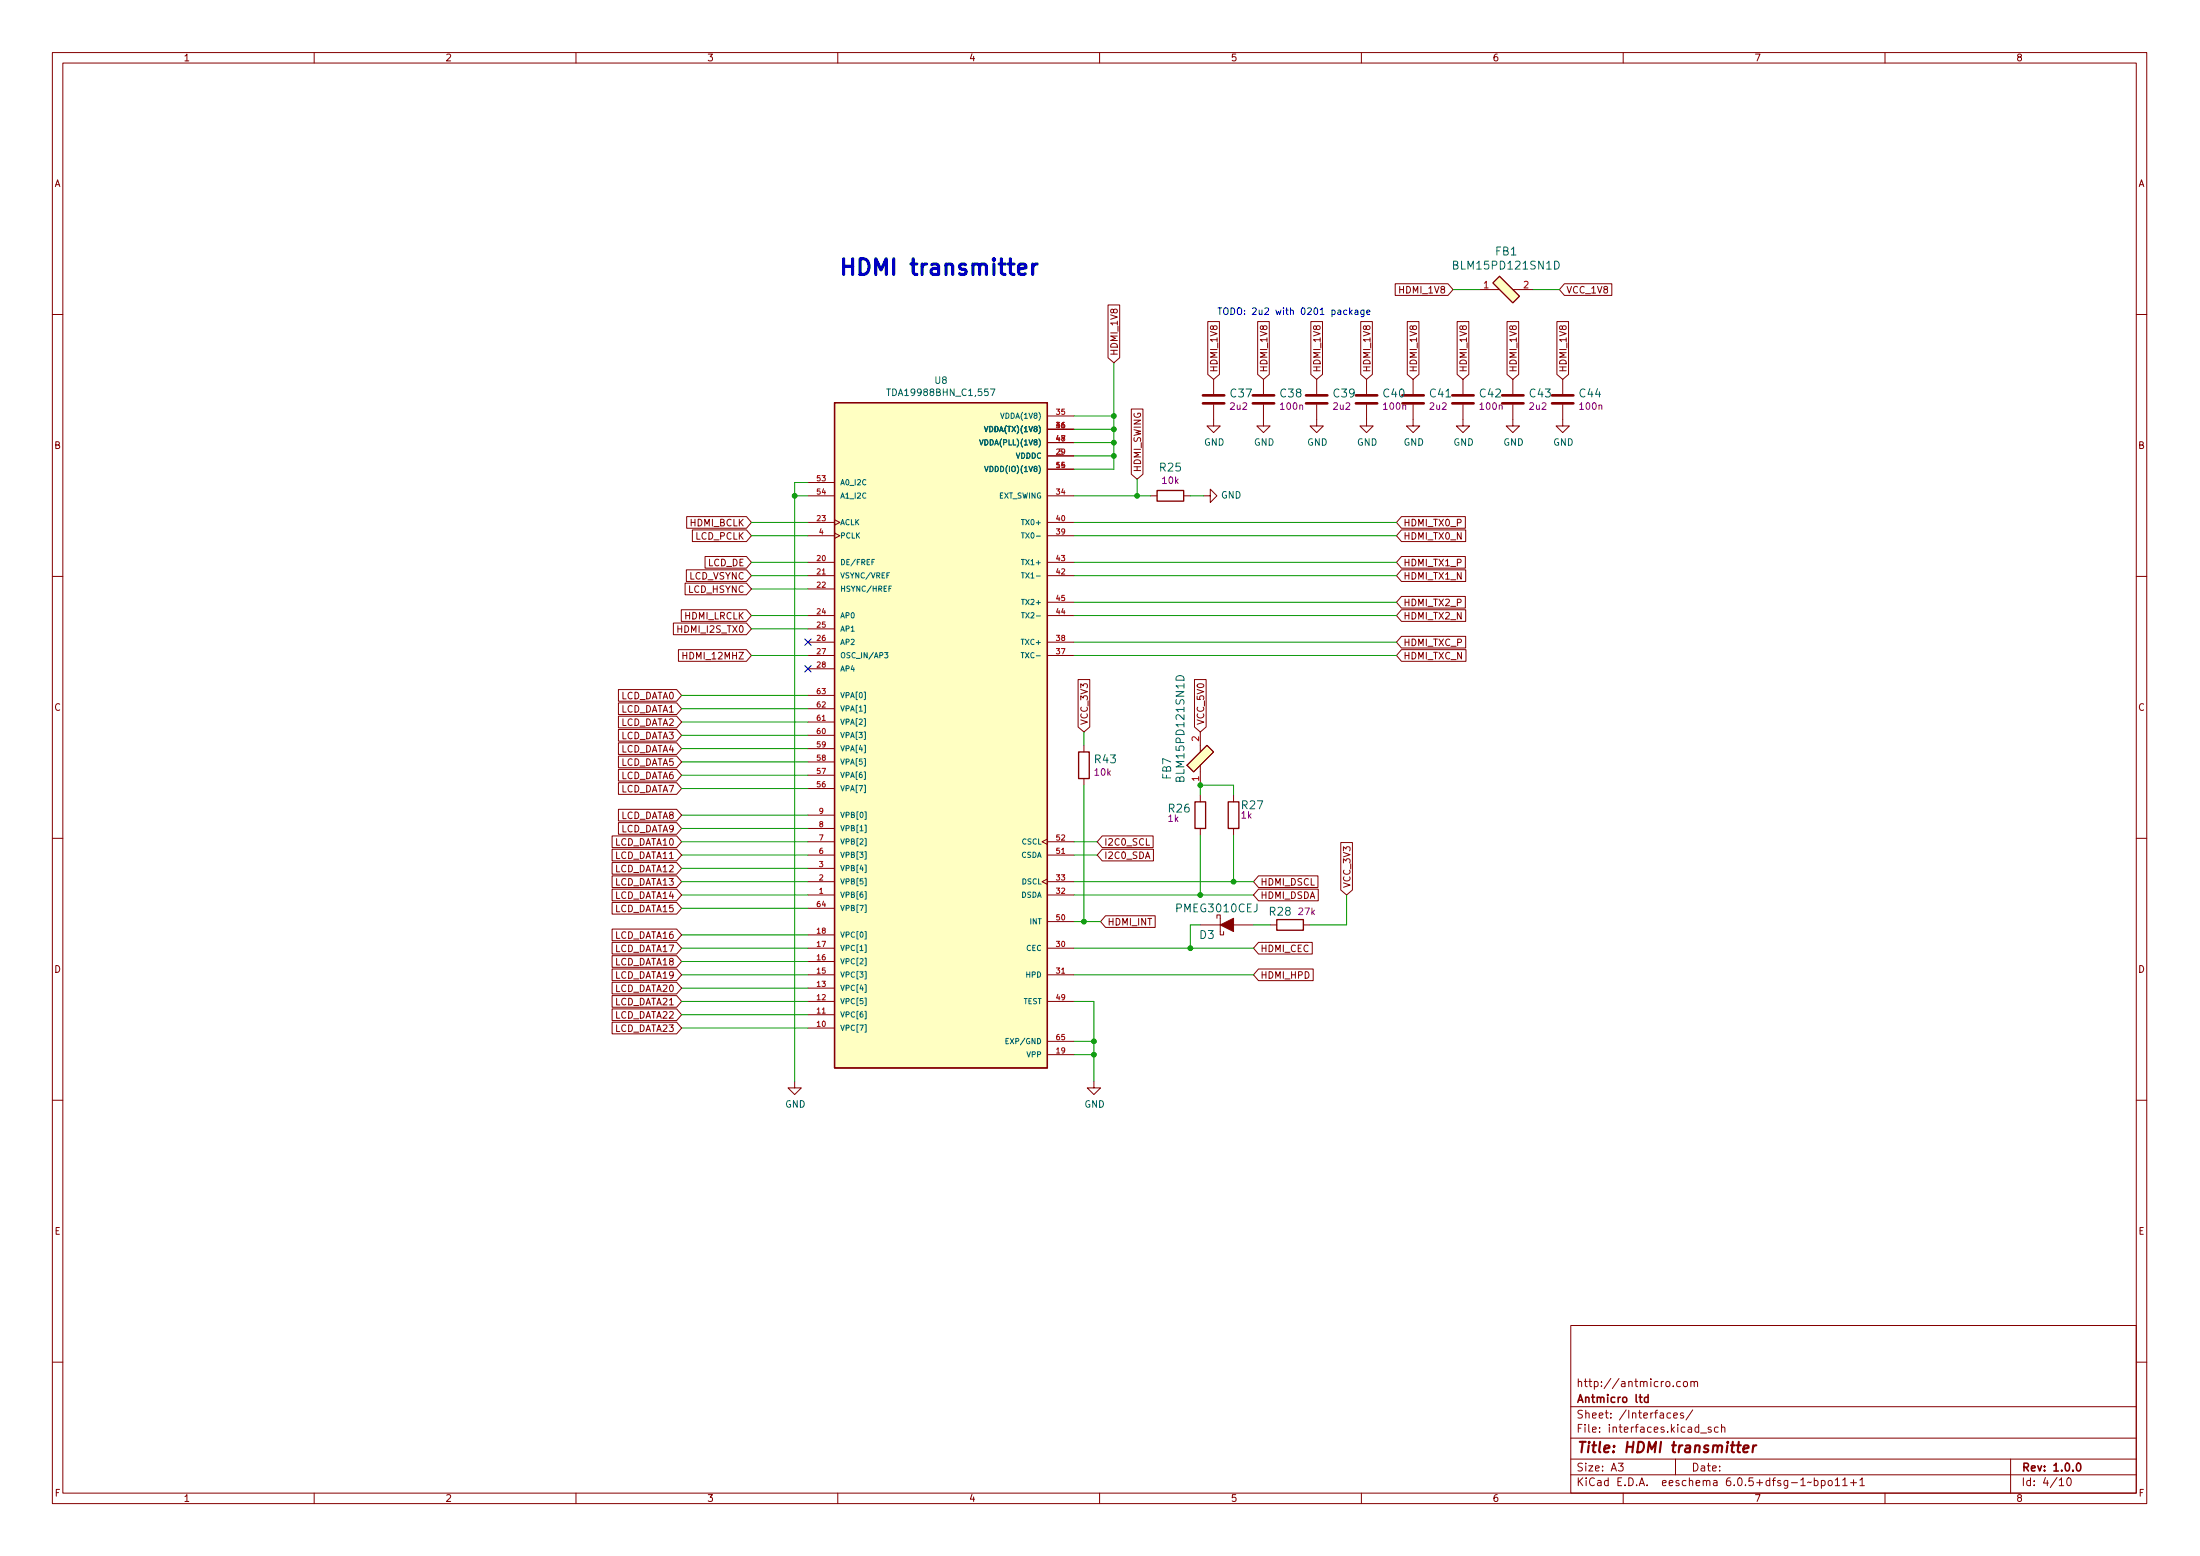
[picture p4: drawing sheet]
<svg xmlns="http://www.w3.org/2000/svg" width="420mm" height="297mm" viewBox="0 0 420 297" stroke-linecap="round" stroke-linejoin="round" font-family="sans-serif">
<g fill="none" stroke="#840000" stroke-width=".19">
<path d="M10 10h400v277h-400zM12 12h396v273h-396zM60 10v2M110 10v2M160 10v2M210 10v2M260 10v2M310 10v2M360 10v2M211.6 58.2h2.2v10.1l-1.1 1-1.1-1zM266.5 54.2h10l1 1.1-1 1.1h-10zM282.6 55.3h3.8"/>
<path d="M285.1 54l1.3-1.3 3.8 3.9-1.3 1.2zM288.9 55.3h3.8M298.8 54.2h9v2.2h-9l-1-1.1zM10 60h2M200 79.4h5.1M216.1 78.1h2.2v12.4l-1.1 1-1.1-1zM230.7 61.4h2.2v10.1l-1.1 .9-1.1-.9zM231.8 77.3v4h1.2l-1.2 1.3-1.3-1.3h1.3M231.8 72.4v2.8M240.2 61.4h2.2v10.1l-1.1 .9-1.1-.9zM241.3 77.3v4h1.3l-1.3 1.3-1.3-1.3h1.3M241.3 72.4v2.8"/>
<path d="M250.3 61.4h2.3v10.1l-1.1 .9-1.2-.9zM251.5 77.3v4h1.2l-1.2 1.3-1.3-1.3h1.3M251.5 72.4v2.8M259.9 61.4h2.2v10.1l-1.1 .9-1.1-.9zM261 77.3v4h1.3l-1.3 1.3-1.3-1.3h1.3M261 72.4v2.8M268.8 61.4h2.2v10.1l-1.1 .9-1.1-.9zM269.9 77.3v4h1.2l-1.2 1.3-1.3-1.3h1.3M269.9 72.4v2.8M278.3 61.4h2.2v10.1l-1.1 .9-1.1-.9zM279.4 77.3v4h1.3l-1.3 1.3-1.3-1.3h1.3M279.4 72.4v2.8"/>
<path d="M287.8 61.4h2.2v10.1l-1.1 .9-1.1-.9zM288.9 77.3v4h1.3l-1.3 1.3-1.2-1.3h1.2M288.9 72.4v2.8M297.3 61.4h2.3v10.1l-1.2 .9-1.1-.9zM298.4 77.3v4h1.3l-1.3 1.3-1.2-1.3h1.2M298.4 72.4v2.8M408 60h2M131.1 98.6h11.5l.9 1.1-.9 1.1h-11.5zM154.3 94.7h5.1M154.3 99.7h5.1M154.3 92.1h5.1M159.4 99.2l1 .5-1 .5"/>
<path d="M200 94.7h5.1M200 89.6h5.1M200 99.7h5.1M200 87h5.1M200 82h5.1M200 84.5h5.1M219.7 94.7h1.3M226.1 94.7h1.2M229.9 94.7h1.2v-1.3l1.3 1.3-1.3 1.2v-1.2M267.7 98.6h12.2v2.2h-12.2l-1-1.1zM10 110h2M128.6 118.9h14l.9 1.2-.9 1.1h-14z"/>
<path d="M130.1 116.4h12.5l.9 1.1-.9 1.1h-12.5zM130.8 111.3h11.8l.9 1.1-.9 1.1h-11.8zM131.1 108.8h11.5l.9 1.1-.9 1.1h-11.5zM132.2 101.2h10.4l.9 1.1-.9 1.1h-10.4zM134.6 106.2h8l.9 1.2-.9 1.1h-8zM154.3 107.4h5.1M154.3 109.9h5.1M154.3 112.4h5.1M154.3 117.5h5.1M154.3 102.3h5.1M159.4 101.8l1 .5-1 .5M200 107.4h5.1"/>
<path d="M200 109.9h5.1M200 117.5h5.1M200 102.3h5.1M200 115h5.1M267.7 106.2h12.2v2.3h-12.2l-1-1.1zM267.7 108.8h12.2v2.2h-12.2l-1-1.1zM267.7 113.9h12.2v2.2h-12.2l-1-1.1zM267.7 101.2h12.2v2.2h-12.2l-1-1.1zM267.7 116.4h12.2v2.2h-12.2l-1-1.1zM408 110h2M118.1 131.6h11.1l1 1.2-1 1.1h-11.1zM118.1 134.2h11.1l1 1.1-1 1.1h-11.1z"/>
<path d="M118.1 139.3h11.1l1 1.1-1 1.1h-11.1zM118.1 136.7h11.1l1 1.1-1 1.1h-11.1zM129.6 124h13l.9 1.1-.9 1.1h-13zM130.4 125.1h.8M130.4 124.5v1.3M154.3 120.1h5.1M154.3 122.6h5.1M154.3 125.1h5.1M154.3 127.7h5.1M154.3 137.8h5.1M154.3 135.3h5.1M154.3 132.8h5.1"/>
<path d="M200 122.6h5.1M200 125.1h5.1M205.9 129.7h2.2v9.1l-1.1 .9-1.1-.9zM228.1 129.7h2.2v9.1l-1.1 .9-1.1-.9zM229.2 139.7v3.8M267.7 121.5h12.2v2.2h-12.2l-1-1.1zM267.7 124h12.3v2.2h-12.3l-1-1.1zM116.9 159.6h12.3l1 1.1-1 1.1h-12.3zM118.1 141.8h11.1l1 1.1-1 1.1h-11.1zM118.1 154.5h11.1l1 1.1-1 1.1h-11.1zM118.1 146.9h11.1l1 1.1-1 1.1h-11.1zM118.1 144.3h11.1l1 1.2-1 1.1h-11.1z"/>
<path d="M118.1 157h11.1l1 1.2-1 1.1h-11.1zM118.1 149.4h11.1l1 1.1-1 1.1h-11.1zM154.3 150.5h5.1M154.3 148h5.1M154.3 145.5h5.1M154.3 142.9h5.1M154.3 140.4h5.1M154.3 158.2h5.1M154.3 155.6h5.1M207 142.3v1.2M207 148.6v1.3M210.5 159.6h9.7v2.2h-9.7l-1-1.1z"/>
<path d="M229.2 146.1v3.8M229.2 151.8v1.3M229.2 158.2v1.2M230.5 142.3l1.3 1.2-3.8 3.9-1.3-1.3zM235.6 151.8v1.3M235.6 158.2v1.2M10 160h2M116.9 172.3h12.3l1 1.1-1 1.1h-12.3zM116.9 177.4h12.3l1 1.1-1 1.1h-12.3zM116.9 179.9h12.3l1 1.1-1 1.1h-12.3zM116.9 162.1h12.3l1 1.1-1 1.1h-12.3zM116.9 164.7h12.3l1 1.1-1 1.1h-12.3z"/>
<path d="M116.9 169.7h12.3l1 1.2-1 1.1h-12.3zM116.9 167.2h12.3l1 1.1-1 1.1h-12.3zM154.3 170.9h5.1M154.3 178.5h5.1M154.3 168.3h5.1M154.3 165.8h5.1M154.3 163.2h5.1M154.3 160.7h5.1M154.3 173.4h5.1M200 167.8l-1 .5 1 .5M200 160.2l-1 .5 1 .5M200 170.9h5.1"/>
<path d="M200 168.3h5.1M200 175.9h5.1M200 163.2h5.1M200 160.7h5.1M210.5 162.1h9.8v2.2h-9.8l-1-1.1zM211.1 174.8h9.5v2.2h-9.5l-.9-1.1zM229.2 176.6h3.8M232.4 175.3v-.6h.6v3.8h.7v-.7M235.6 176.6h3.8M240.3 167.2h11.4v2.2h-11.4l-.9-1.1zM240.3 169.7h11.5v2.3h-11.5l-.9-1.1zM240.3 179.9h10.3v2.2h-10.3l-.9-1.1z"/>
<path d="M242.6 176.6h1.2M248.9 176.6h1.3M256.1 160.8h2.2v9.1l-1.1 1-1.1-1zM408 160h2M116.9 182.4h12.3l1 1.2-1 1.1h-12.3zM116.9 190.1h12.3l1 1.1-1 1.1h-12.3zM116.9 187.5h12.3l1 1.1-1 1.1h-12.3zM116.9 185h12.3l1 1.1-1 1.1h-12.3zM116.9 195.1h12.3l1 1.2-1 1.1h-12.3zM116.9 192.6h12.3l1 1.1-1 1.1h-12.3zM154.3 196.3h5.1M154.3 193.7h5.1"/>
<path d="M154.3 191.2h5.1M154.3 188.6h5.1M154.3 186.1h5.1M154.3 183.6h5.1M154.3 181h5.1M200 191.2h5.1M200 186.1h5.1M200 181h5.1M200 198.8h5.1M240.3 185h10.5v2.2h-10.5l-.9-1.1zM10 210h2M151.8 206.4v1.3h1.2l-1.2 1.3-1.3-1.3h1.3"/>
<path d="M200 201.3h5.1M208.9 206.4v1.3h1.3l-1.3 1.3-1.3-1.3h1.3M408 210h2M300 253h108v32h-108zM10 260h2M300 278.5h108M300 274.5h108M300 268.5h108M309.1 279.3h.9l-.5 .6 .4 .1v.7l-.2 .1-.6-.1M319.1 269.8l-.5-.1-.2 .3 .1 .6h.6M319.6 264.6v.1M319.6 270.2l.7-.1v-.3l-.4-.1-.3 .2 .1 .7h.6"/>
<path d="M320 278.5v3M320.9 263.8l-.4-.1-.3 .3 .1 .6h.6M321.5 269.8l-.4-.1-.2 .2 .1 .2 .5 .2v.3h-.6M321.6 263.9l.2-.2 .4 .2 .1 .5-.2 .2-.3 .1-.2-.1zM322.9 263.9l.2-.2 .4 .1 .1 .9M322.9 263.7v1M323.3 269.1l-1.3 2M323.6 263.9l.2-.2 .3 .1 .1 .9M324.8 273.6h1.1M326.8 272.5l-.4-.1-.2 .2 .1 .2 .5 .2v.3h-.6M328.1 272.5l-.4-.1-.3 .3 .2 .6h.5M328.8 272.6l.2-.2 .4 .1v.9"/>
<path d="M328.8 271.9v1.5M384 278.5v6.5M408 260h2M60 285v2M110 285v2M160 285v2M210 285v2M260 285v2M300 281.5h108M310 285v2M346.5 282.7l.4-.1 .3 .3-.1 .6h-.6M346.5 282.1v1.5"/>
<path d="M347.9 282.7l.4-.1 .3 .3-.2 .6h-.5M347.9 282.6v1.5M349.2 282.8l.2-.2 .5 .2v.5l-.1 .2-.4 .1-.2-.1zM350.5 282.5l.4-.4v1.5M350.5 283.6h.9M351.9 282.5l.5-.4v1.5M351.9 283.6h.9M353.4 283h1.2M354 282.5v1.1M355.2 282.5l.4-.4v1.5M355.2 283.6h.9M360 285v2"/>
<path d="M393.3 282.5l.4-.4v1.5M393.3 283.6h.8M394.9 282.2l.2-.1a.8 .8 0 0 1 .5 .8 .8 .8 0 0 1-.5 .7 1 1 0 0 1-.2-1.4z"/>
</g>
<path d="M314.8 266.8l-.5-.1-.3 .3 .2 .6h.6M314.8 266.2v1.5M396.8 279.4l.1-.1a.8 .8 0 0 1 .5 .8 .8 .8 0 0 1-.5 .7 1 1 0 0 1-.1-1.4z" fill="none" stroke="#840000" stroke-width=".3"/>
<path d="M331.7 275.9h.8M332.1 275.2l-.2 1.8v.1l.4 .1M333 276.6l.9-.2v-.4h-.8l-.2 1 .3 .2 .5-.1M334.9 275.9l-.2 1.3M335.4 275.9l-.4 .1-.2 .3" fill="none" stroke="#840000" stroke-width=".4"/>
<g fill="none" stroke="#840000" stroke-width=".51">
<path d="M229.7 77h4.1M229.7 75.5h4.1M239.3 77h4M239.3 75.5h4M249.4 77h4.1M249.4 75.5h4.1M259 77h4M259 75.5h4M267.8 77h4.1M267.8 75.5h4.1M277.4 77h4M277.4 75.5h4"/>
<path d="M286.9 77h4.1M286.9 75.5h4.1M296.4 77h4.1M296.4 75.5h4.1"/>
</g>
<path d="M159.4 76.9h40.6v127h-40.6zM221 93.6h5.1v2.1h-5.1zM206 143.5h2v5.1h-2zM228.2 153.1h2.1v5.1h-2.1zM234.6 153.1h2v5.1h-2zM243.8 175.6h5.1v2h-5.1z" fill="none" stroke="#840000" stroke-width=".25"/>
<g fill="#ffffc2" stroke="#ffffc2" stroke-width=".19">
<path d="M230.5 142.3l1.3 1.2-3.8 3.9-1.3-1.3z"/>
<path d="M285.1 54l1.3-1.3 3.8 3.9-1.3 1.2z"/>
<path d="M159.4 76.9h40.6v127h-40.6z"/>
</g>
<g fill="none" stroke="#006464" stroke-width=".19">
<path d="M296.9 49.8a.77 .77 0 0 1 .9 .8 .77 .77 0 0 1-.9 .8zM169.3 74.2h.8M189.2 74.2h.8l-.5 1.3M187.1 83.9l.3 1.1 .4-1.1M188 81.4l.3 1 .4-1M188 89l.4 1 .3-1M195.1 99.2h.5M167 106.8h-.5v1M169.8 112.4h.3M170.3 111.9h-.5v1M195.1 101.7h.5M195.1 109.3h.5"/>
<path d="M195.1 106.8h.5M195.1 117h.5M195.1 114.4h.5M195.4 101.7v1M195.4 109.3v1.1M195.4 117v1M165 139.7h.3v1.5h-.3M165 137.2h.3v1.4h-.3M165 134.6h.3v1.5h-.3M165 132.1h.3v1.5h-.3M168.9 124.6h.7l-.4 .4 .3 .1v.4l-.1 .1-.5-.1M195 124.6h.6"/>
<path d="M224.7 129.3a.82 .82 0 0 1 .9-.3 .82 .82 0 0 1 .5 .8h-1.5zM165 149.9h.3v1.4h-.3M165 147.3h.3v1.5h-.3M165 144.8h.3v1.5h-.3M165 142.3h.3v1.4h-.3M165.2 157.5h.2v1.5h-.2M165.2 155h.2v1.4h-.2M165.2 170.2h.2v1.5h-.2M165.2 177.8h.2v1.5h-.2M165.2 167.7h.2v1.4h-.2M165.2 165.1h.2v1.5h-.2M165.2 162.6h.2v1.4h-.2"/>
<path d="M165.2 172.7h.2v1.5h-.2M165.2 160h.2v1.5h-.2M165.2 195.6h.2v1.5h-.2M165.2 193.1h.2v1.4h-.2M165.2 190.5h.2v1.5h-.2M165.2 188h.2v1.4h-.2M165.2 185.4h.2v1.5h-.2M165.2 182.9h.2v1.5h-.2M165.2 180.4h.2v1.4h-.2M192.1 198.7h.3M192.6 198.2h-.5v1.1h.5"/>
</g>
<path d="M233 176.6l2.6-1.3v2.5z" fill="#840000" stroke="#840000" stroke-width=".19"/>
<path d="M194.5 51.4l1.4-.3-.1-.6-.9-.1-.2 .1-.2 .3v1.2l.2 .3 .2 .1 .9-.1M197.2 50.4v2M198.1 50.4a.77 .77 0 0 0-.9 .6" fill="none" stroke="#0000c2" stroke-width=".6"/>
<path d="M257.8 58.8v1.2M257.9 59.6l.3 .4M258.2 59.2l-.4 .5M258.8 59.3h.5v.7M259.3 59.5l-.4 .1-.2 .1 .2 .3h.4M260.5 59.2v1l-.3 .3-.3-.1M260.5 59.3l-.4-.1-.2 .2 .1 .6h.5M261 59.6l.6-.1v-.2l-.4-.1-.2 .2 .1 .6h.5" fill="none" stroke="#0000c2" stroke-width=".19"/>
<g fill="none" stroke="#009600" stroke-width=".19">
<path d="M277.5 55.3h5.1M292.7 55.3h5.1M205.1 79.4h7.6M212.7 69.3v20.3h-7.6M143.5 99.7h10.8M151.8 94.7h2.5M154.3 92.1h-2.5v114.3M205.1 99.7h61.6M205.1 94.7h14.6M205.1 82h7.6M205.1 87h7.6M205.1 84.5h7.6"/>
<path d="M217.2 91.5v3.2M227.3 94.7h2.6M143.5 117.5h10.8M143.5 107.4h10.8M143.5 112.4h10.8M143.5 109.9h10.8M143.5 102.3h10.8M205.1 117.5h61.6M205.1 107.4h61.6M205.1 109.9h61.6M205.1 102.3h61.6M205.1 115h61.6"/>
<path d="M130.2 137.8h24.1M130.2 132.8h24.1M130.2 135.3h24.1M143.5 125.1h10.8M143.5 120.1h10.8M205.1 122.6h61.6M205.1 125.1h61.6M207 139.7v2.6M130.2 148h24.1M130.2 150.5h24.1M130.2 142.9h24.1M130.2 140.4h24.1"/>
<path d="M130.2 145.5h24.1M130.2 155.6h24.1M130.2 158.2h24.1M207 149.9v26M229.2 151.8v-1.9h6.4v1.9M229.2 159.4v11.5M235.6 159.4v8.9M130.2 168.3h24.1M130.2 165.8h24.1M130.2 178.5h24.1M130.2 173.4h24.1M130.2 170.9h24.1"/>
<path d="M130.2 160.7h24.1M130.2 163.2h24.1M205.1 168.3h34.3M205.1 170.9h34.3M205.1 175.9h5.1M205.1 160.7h4.4M205.1 163.2h4.4M229.2 176.6h-1.9v4.4M239.4 176.6h3.2M257.2 170.9v5.7h-7M130.2 193.7h24.1M130.2 191.2h24.1"/>
<path d="M130.2 196.3h24.1M130.2 186.1h24.1M130.2 181h24.1M130.2 188.6h24.1M130.2 183.6h24.1M205.1 191.2h3.8v15.2M205.1 186.1h34.3M205.1 181h34.3M205.1 198.8h3.8M205.1 201.3h3.8"/>
</g>
<path d="M153.7 127.1l1.2 1.2M153.7 122l1.2 1.2M154.9 127.1l-1.2 1.2M154.9 122l-1.2 1.2" fill="none" stroke="#000084" stroke-width=".19"/>
<g fill="#009600" stroke="#009600" stroke-width=".19">
<circle cx="217.2" cy="94.7" r=".46"/>
<circle cx="212.7" cy="82" r=".46"/>
<circle cx="212.7" cy="84.5" r=".46"/>
<circle cx="212.7" cy="87" r=".46"/>
<circle cx="212.7" cy="79.4" r=".46"/>
<circle cx="151.8" cy="94.7" r=".46"/>
<circle cx="207" cy="175.9" r=".46"/>
<circle cx="208.9" cy="201.3" r=".46"/>
<circle cx="208.9" cy="198.8" r=".46"/>
<circle cx="229.2" cy="170.9" r=".46"/>
<circle cx="229.2" cy="149.9" r=".46"/>
<circle cx="235.6" cy="168.3" r=".46"/>
<circle cx="227.3" cy="181" r=".46"/>
</g>
<text font-size="4.2" fill="#0000c2" x="160" y="52.5">HDMI transmitter</text>
<text font-size="2.8" fill="#840000" x="301" y="277.3">Title: HDMI transmitter</text>
<g font-size="2.1" fill="#006464">
<text x="278.1" y="51.4">BLM15PD121SN1D</text>
<text x="285.7" y="48.8">FB1</text>
<text x="235.1" y="75.9">C37</text>
<text x="244.6" y="75.9">C38</text>
<text x="254.7" y="75.9">C39</text>
<text x="264.3" y="75.9">C40</text>
<text x="273.2" y="75.9">C41</text>
<text x="282.7" y="75.9">C42</text>
<text x="292.2" y="75.9">C43</text>
<text x="301.7" y="75.9">C44</text>
<text x="221.6" y="90">R25</text>
<text x="209.2" y="145.7">R43</text>
<text x="223.6" y="148.7" transform="rotate(-90 223.6 148.7)">FB7</text>
<text x="226.2" y="148.7" transform="rotate(-90 226.2 148.7)">BLM15PD121SN1D</text>
<text x="223.2" y="155.1">R26</text>
<text x="237.2" y="154.5">R27</text>
<text x="224.9" y="174.2">PMEG3010CEJ</text>
<text x="229.1" y="179.2">D3</text>
<text x="242.5" y="174.8">R28</text>
</g>
<g font-size="2.1" fill="#840000">
<text x="301" y="267.8">Antmicro ltd</text>
<text x="301" y="264.8">http://antmicro.com</text>
<text x="301" y="273.5">File: interfaces.kicad_sch</text>
<text x="301" y="270.8">Sheet: /Interfaces/</text>
<text x="301" y="280.9">Size: A3</text>
<text x="323" y="280.9">Date:</text>
<text x="386" y="280.9">Rev: 1.0.0</text>
<text x="301" y="283.7">KiCad E.D.A. eeschema 6.0.5+dfsg-1~bpo11+1</text>
<text x="386" y="283.7">Id: 4/10</text>
</g>
<g font-size="1.8" fill="#840000">
<text x="35" y="11.7">1</text>
<text x="85" y="11.7">2</text>
<text x="135" y="11.7">3</text>
<text x="185" y="11.7">4</text>
<text x="235" y="11.7">5</text>
<text x="285" y="11.7">6</text>
<text x="335" y="11.7">7</text>
<text x="385" y="11.7">8</text>
<text x="10.3" y="35.7">A</text>
<text x="408.3" y="35.7">A</text>
<text x="267.6" y="56">HDMI_1V8</text>
<text x="299.1" y="56">VCC_1V8</text>
<text x="213.5" y="68" transform="rotate(-90 213.5 68)">HDMI_1V8</text>
<text x="232.5" y="71.2" transform="rotate(-90 232.5 71.2)">HDMI_1V8</text>
<text x="242" y="71.2" transform="rotate(-90 242 71.2)">HDMI_1V8</text>
<text x="252.2" y="71.2" transform="rotate(-90 252.2 71.2)">HDMI_1V8</text>
<text x="261.7" y="71.2" transform="rotate(-90 261.7 71.2)">HDMI_1V8</text>
<text x="270.6" y="71.2" transform="rotate(-90 270.6 71.2)">HDMI_1V8</text>
<text x="280.1" y="71.2" transform="rotate(-90 280.1 71.2)">HDMI_1V8</text>
<text x="289.7" y="71.2" transform="rotate(-90 289.7 71.2)">HDMI_1V8</text>
<text x="299.2" y="71.2" transform="rotate(-90 299.2 71.2)">HDMI_1V8</text>
<text x="10.3" y="85.7">B</text>
<text x="408.3" y="85.7">B</text>
<text x="217.9" y="90.2" transform="rotate(-90 217.9 90.2)">HDMI_SWING</text>
<text x="131.8" y="100.5">HDMI_BCLK</text>
<text x="268" y="100.5">HDMI_TX0_P</text>
<text x="132.8" y="103">LCD_PCLK</text>
<text x="268" y="103">HDMI_TX0_N</text>
<text x="131.4" y="113.2">LCD_HSYNC</text>
<text x="131.5" y="110.6">LCD_VSYNC</text>
<text x="135.2" y="108.1">LCD_DE</text>
<text x="268" y="108.1">HDMI_TX1_P</text>
<text x="268" y="110.6">HDMI_TX1_N</text>
<text x="130.7" y="118.2">HDMI_LRCLK</text>
<text x="268" y="115.7">HDMI_TX2_P</text>
<text x="268" y="118.2">HDMI_TX2_N</text>
<text x="129.9" y="120.8">HDMI_I2S_TX0</text>
<text x="130.9" y="125.9">HDMI_12MHZ</text>
<text x="268" y="123.3">HDMI_TXC_P</text>
<text x="268" y="125.9">HDMI_TXC_N</text>
<text x="10.3" y="135.7">C</text>
<text x="118.4" y="133.5">LCD_DATA0</text>
<text x="118.4" y="136">LCD_DATA1</text>
<text x="408.3" y="135.7">C</text>
<text x="118.4" y="143.6">LCD_DATA4</text>
<text x="118.4" y="141.1">LCD_DATA3</text>
<text x="118.4" y="138.6">LCD_DATA2</text>
<text x="207.7" y="138.5" transform="rotate(-90 207.7 138.5)">VCC_3V3</text>
<text x="230" y="138.5" transform="rotate(-90 230 138.5)">VCC_5V0</text>
<text x="118.4" y="148.7">LCD_DATA6</text>
<text x="118.4" y="146.2">LCD_DATA5</text>
<text x="118.4" y="151.3">LCD_DATA7</text>
<text x="117.4" y="161.4">LCD_DATA10</text>
<text x="118.4" y="156.3">LCD_DATA8</text>
<text x="118.4" y="158.9">LCD_DATA9</text>
<text x="210.8" y="161.4">I2C0_SCL</text>
<text x="117.4" y="164">LCD_DATA11</text>
<text x="117.4" y="166.5">LCD_DATA12</text>
<text x="210.8" y="164">I2C0_SDA</text>
<text x="117.4" y="171.6">LCD_DATA14</text>
<text x="117.4" y="169">LCD_DATA13</text>
<text x="240.7" y="169">HDMI_DSCL</text>
<text x="240.7" y="171.6">HDMI_DSDA</text>
<text x="257.9" y="169.6" transform="rotate(-90 257.9 169.6)">VCC_3V3</text>
<text x="117.4" y="174.1">LCD_DATA15</text>
<text x="117.4" y="179.2">LCD_DATA16</text>
<text x="211.5" y="176.7">HDMI_INT</text>
<text x="10.3" y="185.7">D</text>
<text x="117.4" y="184.3">LCD_DATA18</text>
<text x="117.4" y="181.7">LCD_DATA17</text>
<text x="240.7" y="181.7">HDMI_CEC</text>
<text x="408.3" y="185.7">D</text>
<text x="117.4" y="191.9">LCD_DATA21</text>
<text x="117.4" y="189.4">LCD_DATA20</text>
<text x="117.4" y="186.8">LCD_DATA19</text>
<text x="240.7" y="186.8">HDMI_HPD</text>
<text x="117.4" y="197">LCD_DATA23</text>
<text x="117.4" y="194.4">LCD_DATA22</text>
<text x="10.4" y="235.7">E</text>
<text x="408.4" y="235.7">E</text>
<text x="10.4" y="285.7">F</text>
<text x="35" y="286.7">1</text>
<text x="85" y="286.7">2</text>
<text x="135" y="286.7">3</text>
<text x="185" y="286.7">4</text>
<text x="235" y="286.7">5</text>
<text x="285" y="286.7">6</text>
<text x="335" y="286.7">7</text>
<text x="385" y="286.7">8</text>
<text x="408.4" y="285.7">F</text>
</g>
<g font-size="1.8" fill="#a90000">
<text x="283.4" y="55">1</text>
<text x="291" y="55">2</text>
<text x="229" y="141.5" transform="rotate(-90 229 141.5)">2</text>
<text x="229" y="149.1" transform="rotate(-90 229 149.1)">1</text>
</g>
<text font-size="1.8" fill="#0000c2" x="232.4" y="60.1">TODO: 2u2 with 0201 package</text>
<g font-size="1.8" fill="#006464">
<text x="170.2" y="75.6">TDA19988BHN_C1,557</text>
<text x="178.6" y="73.3">U8</text>
<text x="229.9" y="85.1">GND</text>
<text x="239.5" y="85.1">GND</text>
<text x="249.6" y="85.1">GND</text>
<text x="259.1" y="85.1">GND</text>
<text x="268" y="85.1">GND</text>
<text x="277.6" y="85.1">GND</text>
<text x="287.1" y="85.1">GND</text>
<text x="296.6" y="85.1">GND</text>
<text x="233.2" y="95.2">GND</text>
<text x="149.9" y="211.4">GND</text>
<text x="207.1" y="211.4">GND</text>
</g>
<g font-size="1.8" fill="#840084">
<text x="235" y="78.2">2u2</text>
<text x="244.7" y="78.2">100n</text>
<text x="254.7" y="78.2">2u2</text>
<text x="264.4" y="78.2">100n</text>
<text x="273.1" y="78.2">2u2</text>
<text x="282.8" y="78.2">100n</text>
<text x="292.2" y="78.2">2u2</text>
<text x="301.8" y="78.2">100n</text>
<text x="222" y="92.4">10k</text>
<text x="209.1" y="148.1">10k</text>
<text x="223.1" y="156.9">1k</text>
<text x="237.1" y="156.2">1k</text>
<text x="248.1" y="174.7">27k</text>
</g>
<g font-size="1.4" fill="#006464">
<text x="188.8" y="82.5">VDDA(TX)(1V8)</text>
<text x="191.5" y="79.9">VDDA(1V8)</text>
<text x="187.9" y="85">VDDA(PLL)(1V8)</text>
<text x="194" y="87.5">VDDDC</text>
<text x="160.4" y="92.6">A0_I2C</text>
<text x="160.4" y="95.2">A1_I2C</text>
<text x="189.1" y="90.1">VDDD(IO)(1V8)</text>
<text x="190.7" y="95.2">EXT_SWING</text>
<text x="160.4" y="100.2">ACLK</text>
<text x="195.6" y="100.2">TX0+</text>
<text x="160.4" y="107.9">DE/FREF</text>
<text x="160.4" y="102.8">PCLK</text>
<text x="195.6" y="107.9">TX1+</text>
<text x="195.9" y="102.8">TX0-</text>
<text x="160.4" y="110.4">VSYNC/VREF</text>
<text x="160.4" y="112.9">HSYNC/HREF</text>
<text x="195.9" y="110.4">TX1-</text>
<text x="160.4" y="118">AP0</text>
<text x="195.6" y="115.5">TX2+</text>
<text x="195.9" y="118">TX2-</text>
<text x="160.4" y="120.6">AP1</text>
<text x="160.4" y="123.1">AP2</text>
<text x="160.4" y="125.6">OSC_IN/AP3</text>
<text x="195.4" y="123.1">TXC+</text>
<text x="195.7" y="125.6">TXC-</text>
<text x="160.4" y="128.2">AP4</text>
<text x="160.4" y="135.8">VPA[1]</text>
<text x="160.4" y="133.3">VPA[0]</text>
<text x="160.4" y="143.4">VPA[4]</text>
<text x="160.4" y="140.9">VPA[3]</text>
<text x="160.4" y="138.3">VPA[2]</text>
<text x="160.4" y="148.5">VPA[6]</text>
<text x="160.4" y="146">VPA[5]</text>
<text x="160.4" y="151">VPA[7]</text>
<text x="160.4" y="161.2">VPB[2]</text>
<text x="160.4" y="158.7">VPB[1]</text>
<text x="160.4" y="156.1">VPB[0]</text>
<text x="195.2" y="161.2">CSCL</text>
<text x="160.4" y="166.3">VPB[4]</text>
<text x="160.4" y="163.7">VPB[3]</text>
<text x="195" y="163.7">CSDA</text>
<text x="160.4" y="171.4">VPB[6]</text>
<text x="160.4" y="168.8">VPB[5]</text>
<text x="160.4" y="173.9">VPB[7]</text>
<text x="195" y="171.4">DSDA</text>
<text x="195.2" y="168.8">DSCL</text>
<text x="160.4" y="179">VPC[0]</text>
<text x="196.7" y="176.4">INT</text>
<text x="160.4" y="184.1">VPC[2]</text>
<text x="160.4" y="181.5">VPC[1]</text>
<text x="196" y="181.5">CEC</text>
<text x="160.4" y="191.7">VPC[5]</text>
<text x="160.4" y="189.1">VPC[4]</text>
<text x="160.4" y="186.6">VPC[3]</text>
<text x="195.4" y="191.7">TEST</text>
<text x="196" y="186.6">HPD</text>
<text x="160.4" y="196.8">VPC[7]</text>
<text x="160.4" y="194.2">VPC[6]</text>
<text x="192.6" y="199.3">EXP/GND</text>
<text x="196.2" y="201.8">VPP</text>
</g>
<g font-size="1.4" fill="#a90000">
<text x="201.8" y="79.2">35</text>
<text x="201.8" y="81.7">41</text>
<text x="201.8" y="89.3">14</text>
<text x="201.8" y="84.2">47</text>
<text x="202.2" y="86.8">5</text>
<text x="202.6" y="84.2">8</text>
<text x="156.1" y="91.9">53</text>
<text x="156.1" y="94.4">54</text>
<text x="201.8" y="94.4">34</text>
<text x="156.1" y="99.5">23</text>
<text x="201.8" y="99.5">40</text>
<text x="156.1" y="107.1">20</text>
<text x="156.5" y="102">4</text>
<text x="201.8" y="102">39</text>
<text x="201.8" y="107.1">43</text>
<text x="156.1" y="109.6">21</text>
<text x="156.1" y="112.2">22</text>
<text x="201.8" y="109.6">42</text>
<text x="156.1" y="117.3">24</text>
<text x="156.1" y="119.8">25</text>
<text x="201.8" y="117.3">44</text>
<text x="201.8" y="114.7">45</text>
<text x="156.1" y="122.3">26</text>
<text x="156.1" y="124.9">27</text>
<text x="201.8" y="124.9">37</text>
<text x="201.8" y="122.3">38</text>
<text x="156.1" y="127.4">28</text>
<text x="156.1" y="137.6">61</text>
<text x="156.1" y="135">62</text>
<text x="156.1" y="132.5">63</text>
<text x="156.1" y="142.7">59</text>
<text x="156.1" y="140.1">60</text>
<text x="156.1" y="147.7">57</text>
<text x="156.1" y="145.2">58</text>
<text x="156.1" y="150.3">56</text>
<text x="156.5" y="155.4">9</text>
<text x="156.5" y="160.4">7</text>
<text x="156.5" y="157.9">8</text>
<text x="201.8" y="160.4">52</text>
<text x="156.5" y="165.5">3</text>
<text x="156.5" y="163">6</text>
<text x="201.8" y="163">51</text>
<text x="156.1" y="173.1">64</text>
<text x="156.5" y="170.6">1</text>
<text x="156.5" y="168.1">2</text>
<text x="201.8" y="170.6">32</text>
<text x="201.8" y="168.1">33</text>
<text x="156.1" y="178.2">18</text>
<text x="201.8" y="175.7">50</text>
<text x="156.1" y="185.8">15</text>
<text x="156.1" y="183.3">16</text>
<text x="156.1" y="180.8">17</text>
<text x="201.8" y="180.8">30</text>
<text x="201.8" y="185.8">31</text>
<text x="156.1" y="190.9">12</text>
<text x="156.1" y="188.4">13</text>
<text x="201.8" y="190.9">49</text>
<text x="156.1" y="196">10</text>
<text x="156.1" y="193.5">11</text>
<text x="201.8" y="201.1">19</text>
<text x="201.8" y="198.5">65</text>
</g>
</svg>
